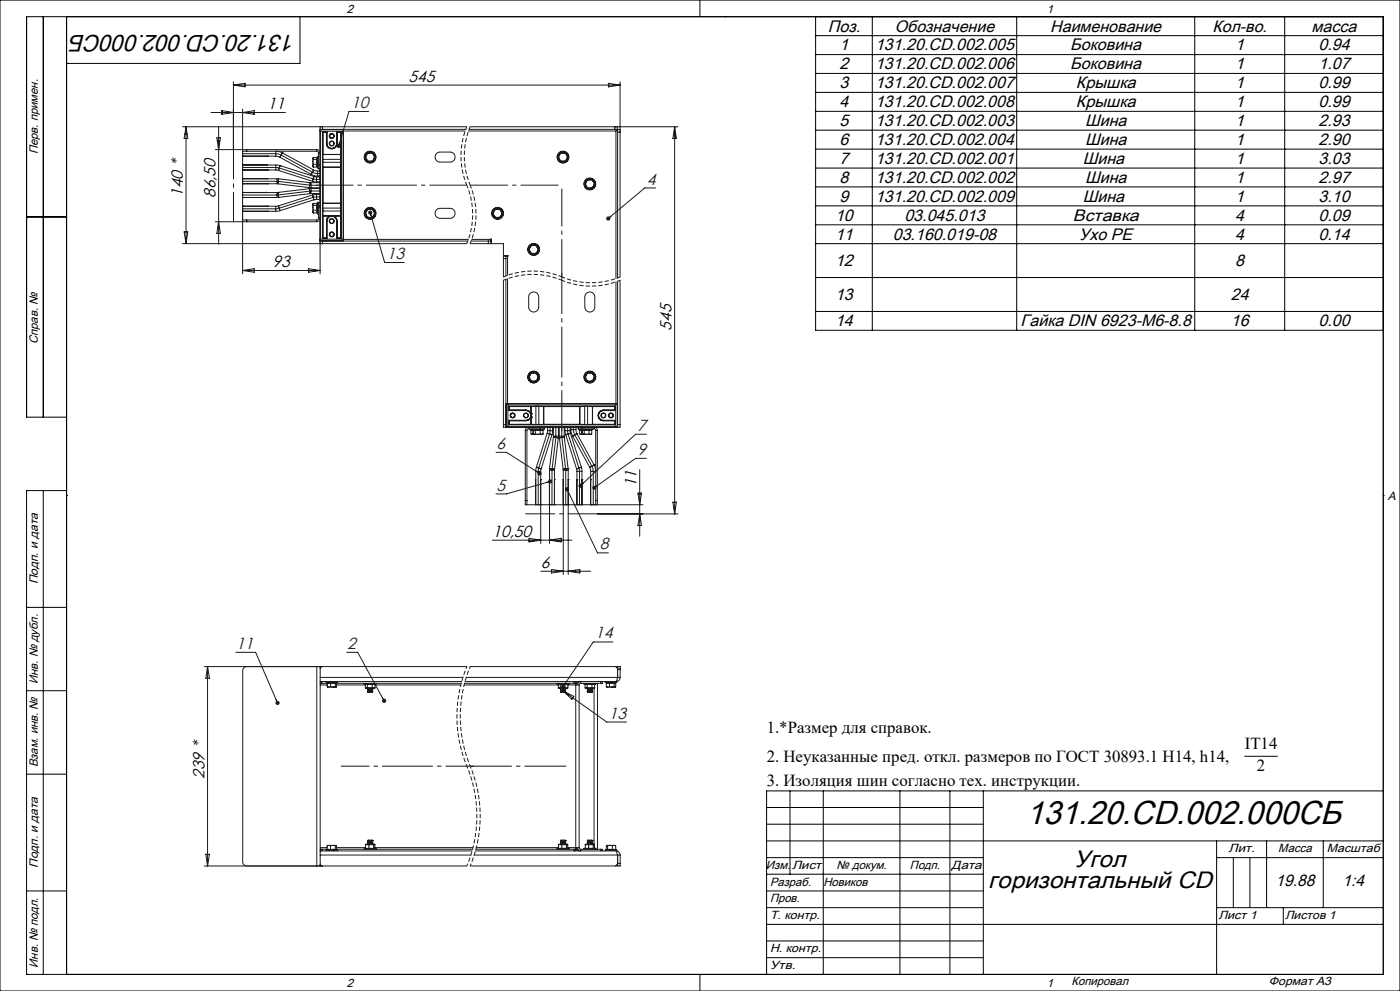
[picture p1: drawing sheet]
<svg xmlns="http://www.w3.org/2000/svg" width="420mm" height="297mm" viewBox="0 0 420 297" stroke-linecap="round" stroke-linejoin="round" font-family="sans-serif">
<path d="M140 38a22.8 22.8 0 0 0 0 17.5M141 38a22.8 22.8 0 0 0 0 17.5M140 73a22.8 22.8 0 0 0 0-17.5M141 73a22.8 22.8 0 0 0 0-17.5M168.5 84a22.8 22.8 0 0 0 17.5 0M168.5 84a22.7 22.7 0 0 0-17.5 0M168.5 83a22.8 22.8 0 0 0 17.5 0M168.5 83a22.7 22.7 0 0 0-17.5 0" fill="none" stroke="#191924" stroke-width=".3" stroke-dasharray="1.3 .6" stroke-dashoffset=".2" stroke-linecap="butt"/>
<path d="M140.1 199.8a38.8 38.8 0 0 0 0 29.8M141.1 199.8a38.8 38.8 0 0 0 0 29.8M140.1 259.5a38.8 38.8 0 0 0 0-29.9M141.1 259.5a38.8 38.8 0 0 0 0-29.9" fill="none" stroke="#191924" stroke-width=".3" stroke-dasharray="1.3 .6" stroke-dashoffset=".5" stroke-linecap="butt"/>
<g fill="none" stroke="#191924" stroke-width=".3">
<path d="M54.8 38h85.2M55.8 38.2h.1M55.8 38l.5 3.5h-1.1zM55.8 38v35M63.3 33.7h22.3M65.6 38.1v35.1M66.5 33.2l3.5 .5-3.5 .6zM66.6 33.2v1.1M68.6 33.5v.4M70 24.5v20.3M70 25.5l3.5-.5v1zM70 25.5h116"/>
<path d="M72.8 33.7l3.5-.5v1.1zM72.8 32.7v49.4M74.6 33.4v.6M76 34.2h.3M96 38v44.1M96 38.8h43.7M96 39.3h7M96.1 38.8l-.1 .1M96.1 38.8v33.4M96.1 38.8h6.9M96.7 39.6v31.8M96.7 39.6h1.4"/>
<path d="M96.8 38v.8M96.8 39.6v.1M96.8 39.5l-.1 .1M96.8 39.6h.1M96.8 39.5h1.2M96.8 39.6h1.2M96.8 39.5v.1M96.8 39.7v6.6M96.9 39.6l-.1 .1M96.9 39.6v6.7M98 39.5l.1 .1M98 39.6h.1"/>
<path d="M98 39.7h.1M98 39.5l-.1 3.5M98 39.6h-.1M98 39.6v3.4a1.5 1.5 0 0 0 1.5 1.5 1.5 1.5 0 0 0 1.5-1.5v-3.4M98 39.6v.1M98.1 39.6v3.4M101 39.6v3.4M101 39.6h1.3M101 39.6l.1 .1M101.1 39.5l-.1 .1M101.1 39.6h-.1M101.1 39.7v3.3a1.55 1.55 0 0 1-1.6 1.6 1.55 1.55 0 0 1-1.5-1.6"/>
<path d="M101.1 39.5h1.1M101.1 39.6h1.1M101.1 39.5v.1M101.1 39.6h.1M101.1 39.6v.1M101.1 39.6v3.4M102.2 39.6v.1M102.2 39.6v6.7M102.2 39.5l.1 .1M102.2 39.6h.1M102.2 39.5v.1M102.2 39.7v6.6"/>
<path d="M102.3 39.6v31.8M102.3 39.6l-.1 .1M103 38.8v33.4M103 38.9h.1M103 39.3h36.6M110.6 33.4h-5.9l-3.1 10.3M140.5 39.3h44.3M140.7 38.8h45.3M141 38h62.4M182.5 25l3.5 .5-3.5 .5zM182.6 25v1M184.5 38v.8"/>
<path d="M184.8 39.3l.5-.5v44.5M184.8 39.3v44.2M185.2 38v.8l-.4 .5M185.3 39.6h.7M186 24.5v58.5M202.4 38.2h.1M202.4 38l.5 3.5h-1zM202.4 38v116M55.5 40.2h.6M64.6 44.8h30.4M65.1 41.3h1l-.5 3.5zM65.2 42.2h.8"/>
<path d="M65.5 44.2h.2M72.8 50.2l10.9 .1M72.8 46.1h10.2l1.3 .4M72.8 54.3l10.7 .1M72.8 50.9h.1M72.8 46.8h.1M72.8 55.1h.1M72.8 59.2h.1M72.8 50.9h10M72.8 49.4l10 .1M72.8 46.8h10M72.8 55.1h10.3"/>
<path d="M72.8 53.5l10.3 .1M72.8 57.7h10.3M72.8 59.2h10.3M72.8 45.3h22.2M74 44.8v.5M80.3 50.9h.1M80.3 46.8h.1M80.3 55.1h.1M80.3 59.2h.1M80.3 49.4v.1M80.3 53.5v.1M80.3 57.7h.1"/>
<path d="M82.8 50.9l.7 .2M82.8 49.5l1.2 .1M82.8 46.8l1.2 .3M82.8 49.5v1.4M83.1 55.1h.3M83.1 53.6h.5M83.1 53.6v1.5M83.1 57.7v1.5M83.4 57.7h-.3M83.4 57.7h.1M83.4 57.7l.1 .7M83.4 55.1l9.4 1.1"/>
<path d="M83.4 57.7v.1M83.4 55h.1M83.5 58.4l-10.7 .1M83.5 58.4l.1 .8M83.5 54.4l-.1 .7M83.5 54.4l9.4 1.1M83.5 51.1l10.2 3.2M83.6 59.2h-.5M83.6 59.2h.1M83.6 53.6l-.1 .8M83.6 53.6l9.4 1.1M83.7 50.3l-.2 .8"/>
<path d="M83.7 50.3l10.2 3.3M84 49.7l-.3 .6M84 49.7h.1M84 47.1h.1M84 47.1l9.4 5.2M84 49.6h.1M84 49.6v.1M84 49.6l10.2 3.3M84.3 46.5l9.6 5.2 1 .3h1.1M84.3 46.5l-.3 .6M84.7 45.9l-.4 .6M84.7 45.8l-1.9-.5v1.5"/>
<path d="M84.7 45.8h.1M84.7 45.8l9.4 5.1M92.8 56.2l.5 .1M92.8 56.2h.1M92.8 56.5h.1M92.8 56.5l.1 .8M92.8 56.6l.1 .1M92.8 56.5l-9.4 1.2M92.9 56.1l-.1 .1M92.9 55.5h3.1M92.9 55.5l-.1 .7M92.9 57.3l.1 .7"/>
<path d="M92.9 57.3l-9.4 1.1M93 54.7h.3M93 54.7h.1M93 58h.1M93 54.7l-.1 .8M93 58l-9.4 1.2M93.3 58h-.3M93.3 56.5h-.5M93.3 54.7v1.6M93.3 56.5v1.5M93.3 54.7h2.7M93.3 56.3h2.7"/>
<path d="M93.3 58h2.7M93.3 56.5h2.7M93.4 52.3l1.9 .5M93.7 54.3l1.3 .2M93.7 58.5h.1M93.7 58.5l.2 .7M93.7 58.5l-10.2 3.2M93.8 54.3h-.1M93.9 53.6l2.1 .2M93.9 53.6l-.2 .7M93.9 59.2l.3 .7M93.9 59.2l-10.2 3.2"/>
<path d="M94 49.2v.9M94 47.8v1.4M94 47.8v-.5l-.1 2.7M94 49.2h1.1M94 50.1h1.1M94 47.8h1.1M94 47.2h1.1M94 50v.1M94.1 51l-.7 1.3M94.1 50.9l1.2 .4M94.1 51h.1M94.1 50.9v.1"/>
<path d="M94.2 52.9l.8 .1M94.2 59.9h.1M94.2 52.9l-.3 .7M94.2 59.9l-10.2 3.2M95 59.8l-.8 .1M95 58.2l-1.3 .3M95 53v1.5M95 58.2v1.6M95 54.5h1M95 53h1M95 58.2h1M95 59.8h1"/>
<path d="M95 44.8l.6 .2 .3 .4 .1 .4h-.5M95 45.3l.5 .5M95 44.8v.5M95.1 47.8v1.4M95.1 49.2l.1 .1M95.1 49.2v.9M95.1 47.2v.6M95.2 47.1l-.1 .1M95.2 50.1v.2M95.2 49.3l-.1 .8M95.2 47.8v1.5M95.2 47.8h-.1"/>
<path d="M95.2 47v.8M95.2 47h.3M95.2 47v3.3M95.3 51.3v1.5M95.3 51.3h.7M95.3 52.8h.7M95.5 50.3h-.3M95.5 45.8v4.8h.5M95.5 49.3h.5M96 57.3h-3.1M96 59l-2.1 .2M96.8 48.6h5.5l-.1 1.5"/>
<path d="M96.8 48.6v1.5M96.8 47.8v.8M96.8 46.3v1.5M96.8 46.3h.1M96.8 48.6l.1 1.5M96.8 50.1v10.8M96.8 50.1h5.4M96.8 46.3h5.4M96.9 46.3l-.1 1.5M96.9 50.1h-.1M96.9 46.3h5.3M96.9 50.1v10.9"/>
<path d="M97.9 43a1.61 1.61 0 0 0 1.6 1.6 1.61 1.61 0 0 0 1.6-1.6M97.9 43h.2M98.1 43a1.45 1.45 0 0 0 1.4 1.4 1.45 1.45 0 0 0 1.5-1.4M101 43h.1M101.9 42.7l-.2 .5M102.2 46.3v3.8M102.2 50.1h.1M102.2 50.1v10.9M102.2 46.3l.1 1.5h-5.5M102.2 46.3h.1M102.2 50.1v10.8M109.5 47.1l.8 1.3"/>
<path d="M109.5 47.1h.1M109.6 47.1l.4 .6M109.9 46.5l-.1 .8 .2 .4M109.9 46.5l-.3 .6M110 47.7l.4 .5 .7 .1M110 47.7l.3 .7M110.2 45.8l.1 .1M110.2 45.8l-.7 1.3M110.3 45.9l-.4 .6M110.3 48.4h.1M111.1 48.3h.7M111.1 48.3l-.8 .1"/>
<path d="M111.7 45.8l-1.4 .1M111.7 45.8l.4 .6M111.8 48.3v.1M111.8 45.8h-.1M111.8 45.8l.7 1.3M111.8 45.8h-1.6M111.8 48.4h-1.5M112.1 46.4a1.23 1.23 0 0 0-2.2 .1M112.1 46.4l.2 .7-.2 .6M112.1 46.4l.4 .7M112.1 47.7l-.4 .5-.6 .1M112.1 47.7l-.3 .6"/>
<path d="M112.5 47.1h.1M112.5 47.1l-.4 .6M112.5 47.1l-.7 1.3M130.8 46.2l1.1-.6h3.1a1.5 1.5 0 0 1 1.5 1.5 1.5 1.5 0 0 1-1.5 1.5h-3a1.52 1.52 0 0 1-1.2-2.4zM167.4 47.1h.1M167.4 47.1l.7 1.3M167.5 47.1l.3 .6M167.8 46.5a1.23 1.23 0 0 1 2.2 0M167.8 46.5l-.2 .6 .2 .6M167.8 47.7a1.23 1.23 0 0 0 2.2 0M167.8 46.5l-.3 .6M167.8 47.7l.4 .6"/>
<path d="M168.1 45.8l-.7 1.3M168.1 45.8h.1M168.1 45.8h1.6M168.1 48.4h1.6M168.2 48.3l-.1 .1M168.2 48.3h1.4M168.2 45.8h1.4M168.2 45.8l-.4 .7M169.6 48.3l.1 .1M169.6 45.8l.4 .6M169.7 45.8h-.1M169.7 45.8l.7 1.3"/>
<path d="M170 46.5l.1 .4-.1 .8M170 46.4v.1M170 46.5l.4 .6M170 47.7l-.4 .6M170.4 47.1h.1M170.4 47.1l-.4 .6M170.4 47.1l-.7 1.3M175.4 55.2l.9 1.3M175.5 55.2h-.1M175.5 55.2l.4 .6M175.8 54.6l-.1 .8 .2 .4M175.8 54.6h.1"/>
<path d="M175.8 54.6l-.3 .6M175.9 55.8l.5 .5 .6 .1M175.9 55.8l.4 .6M176.1 53.9l-.7 1.3M176.1 53.9h.1M176.1 53.9l-.3 .7M176.3 56.4v.1M176.9 53.9l.6 .1 .5 .4M176.9 53.9l-.7 .2-.4 .5M176.9 53.9h-.8M177 56.4h-.7M177.6 53.8l-.7 .1"/>
<path d="M177.6 53.8l.4 .6M177.6 53.8l.9 1.2M177.6 53.8h.1M177.6 53.8l-1.5 .1M177.8 56.3v.1M177.8 56.3l-.8 .1M177.8 56.4l-1.5 .1M178 54.4l.2 .5-.1 .8M178 54.4l.4 .6M178.1 55.7l-.4 .5-.7 .2M178.1 55.7l-.3 .6M178.4 55h.1"/>
<path d="M178.4 55l-.3 .7M178.5 55l-.7 1.4M196.7 56.3h-3.3l-10.9 9.2M202 40.2h.7M202.6 40.2v1.3M54.8 73h85.2M55.2 69.5h1.1l-.5 3.5zM64.6 66.5h30.4M65.3 68.2h.6M65.6 66.5l.5 3.5h-1zM72.8 63.3h.1M72.8 61.8h.1"/>
<path d="M72.8 63.3h10M72.8 61.8h10M72.8 65.9h22.2M74 65.9v.6M80.3 63.3h.1M80.3 61.8h.1M82.8 61.8v1.5M83.5 61.7l-.7 .1M83.5 61.7l.2 .7M83.7 62.4l-.8 .2h-10.1M83.7 62.4l.3 .7M84 63.1l-1.2 .2"/>
<path d="M93.9 61l.1 2.8M94 63v.8M94 61.6v1.4M94 61v.6M94 63h1.1M94 63.8h1.1M94 61.6h1.1M94 61h1.1M95 65.9v.6M95.1 61.6v1.4M95.1 63h.1M95.1 63v.8"/>
<path d="M95.1 61v.6M95.2 60.9l-.1 .1M95.2 60.9v.6M95.2 63.9v.2M95.2 63l-.1 .8M95.2 61.5v1.5M95.2 61.5l-.1 .1M95.2 60.7h.3M95.2 60.7v.2M95.2 60.7v3.4M95.5 64l-.3 .1M95.5 65.4l-.5 .5"/>
<path d="M95.5 65.4h.5v.3l-.3 .5-.7 .3M95.5 61.9h.5M96 72.1l.1 .1M96 72.2h44.3M96 60.7h-.5v4.7M96 71.7h7M96.1 72.2h6.9M96.7 71.4l.1 .1M96.7 71.4h1.4M96.8 71.4h.1M96.8 72.2v.8M96.8 63.2h5.5l-.1 1.5"/>
<path d="M96.8 63.2v1.5M96.8 62.4v.8M96.8 71.3l.1 .1M96.8 60.9v1.5M96.8 60.9l.1 .1M96.8 63.2l.1 1.5M96.8 71.5h1.2M96.8 64.7v6.6M96.8 71.4v.1M96.8 71.3v.1M96.8 60.9h5.4M96.9 61l-.1 1.4"/>
<path d="M96.9 64.7h-.1M96.9 61h5.3M96.9 71.4h-.1M96.9 64.7v6.7M98 65.9h.1M98 65.9v5.6M98 66.2h.1M98 66.2a1.5 1.5 0 0 1 1.6-1.4 1.5 1.5 0 0 1 1.4 1.4v5.2M98 65.9v5.5l-1.2-.1M98.1 71.4l-.1 .1M98.1 66.2a1.45 1.45 0 0 1 1.5-1.4 1.45 1.45 0 0 1 1.4 1.4M98.1 66.2v5.2"/>
<path d="M99 64.7h1M99 64.7l-.8 .6-.2 .6M99 64.7h-2.2M99 64.7v.1M99 64.8h1M99 64.8l-.8 .6-.2 .5M99 64.8h.1M99 64.7h.1M100 64.8h.1M100 64.7h2.2M100 64.8l.7 .4 .4 .9v5.2M100 64.7l.9 .7 .2 .8"/>
<path d="M100 64.7h.1M100 64.7v.1M101 71.4l.1 .1M101 66.2v5.2M101 71.4h1.3M101 66.2h.1M101 71.4h.1M101.1 71.3v.1M101.1 71.5h1.1M101.1 71.4v.1M101.1 71.3l-.1 .1M101.1 71.3h1.1"/>
<path d="M101.1 71.4h.1M101.1 66.2v5.2M102.2 61v3.7M102.2 64.7h.1M102.2 71.4h.1M102.2 64.7v6.7M102.2 71.3v.1M102.2 60.9l.1 1.5h-5.5M102.2 60.9v.1M102.2 64.7v6.6M102.2 71.4v.1M102.2 71.3l.1 .1"/>
<path d="M102.3 71.4h-.1M102.3 71.4l-.1 .1M103 72.2h.1M103 71.8h37.5M109.5 63.8h.1M109.5 63.8l.7 1.4M109.6 63.8l.3 .7M109.9 64.5l.4 .5 .7 .2M109.9 64.5l.3 .7M110 63.2l-.2 .5 .1 .8M110 63.2l-.4 .6M110.2 65.2l1.5 .1"/>
<path d="M110.2 65.2h.1M110.2 65.2h.8M110.3 62.6l-.8 1.2M110.3 62.6h.1M110.3 62.6h1.6M110.3 62.6l.8 .1M110.3 62.6l-.3 .6M111 65.2h.7M111.1 63.7l4.3 15h5.9M111.1 62.7l.7 .3 .3 .4M111.1 62.7l-.5 .1-.6 .4M111.1 62.7h.7"/>
<path d="M111.2 64.2l.2 .6M111.7 65.2h.1M111.7 65.2v.1M111.7 65.3h.1M111.8 62.7l.3 .7M111.8 62.7h.1M111.9 62.6l.6 1.4M111.9 62.6l-.1 .1M112.1 64.6l-.5 .4-.6 .2M112.1 64.6l-.4 .6M112.1 63.4l.2 .6-.2 .6M112.1 63.4l.4 .6"/>
<path d="M112.5 64h.1M112.5 64l-.4 .6M112.5 64l-.8 1.3M130.8 63l1.1-.6h3.1a1.5 1.5 0 0 1 1.5 1.5 1.5 1.5 0 0 1-1.5 1.5h-3a1.52 1.52 0 0 1-1.2-2.4zM141 73h6.3v-1.4l.1 1.4h3.6v3.6h1.4l-1.4 .2v6.2M141.3 72.2h6M141.5 71.8h5.8M146.5 72.2v.8M147.7 64h.1M147.7 64l.9 1.3M147.8 64l.4 .6M148.2 63.3l-.2 .8 .2 .5"/>
<path d="M148.2 63.3l-.4 .7M148.2 64.6l.4 .6M148.5 62.6l-.8 1.4M148.5 62.6v.1M148.5 62.7h.8M148.5 62.7l-.3 .6M148.6 65.2v.1M149.3 62.7l.6 .1 .5 .5M149.3 62.7l-.7 .2-.4 .4M150 62.6h.1M150 62.6l-.7 .1M150 62.6l.7 1.3"/>
<path d="M150 62.6l.8 1.3M150 62.6h-1.5M150 65.2h.1M150 65.2h-1.4M150.1 65.2l-1.5 .1M150.3 63.2l.1 .1M150.4 63.3l.1 .6-.1 .6M150.4 64.5a1.26 1.26 0 0 1-2.2 .1M150.4 64.5l-.4 .7M150.7 63.9h.1M150.7 63.9l-.3 .6M150.8 63.9l-.7 1.3"/>
<path d="M151 77.5h.8M151.8 76.8v5.9M152.3 76.8v5.7M158.6 74.8l.8 1.3M158.6 74.8h.1M158.6 74.8l.4 .6M159 74.2l-.1 .8 .1 .4M159 74.2l-.4 .6M159 75.4l.5 .5 .7 .1M159 75.4l.5 .7M159.3 73.5l-.7 1.3M159.3 73.5v.1"/>
<path d="M159.3 73.6l-.3 .6M159.4 76.1h.1M160.1 73.5l-.7 .2-.4 .5M160.1 73.5l.6 .2 .4 .4M160.1 73.5l-.8 .1M160.2 76l-.7 .1M160.8 73.5h.1M160.8 73.5l.3 .6M160.8 73.5h-.7M160.8 73.4l.8 1.3M160.8 73.4l-1.5 .1M160.8 73.4h.1"/>
<path d="M160.8 73.4v.1M160.9 76v.1M160.9 76h-.7M160.9 76.1h-1.5M161.1 74.1l.3 .6-.2 .6M161.1 74.1l.4 .6M161.2 75.3l-.4 .5-.6 .2M161.2 75.3h.1M161.5 74.7h.1M161.5 74.7l-.6 1.3M161.6 74.7l-.7 1.4M183.3 64.8l-.4 .3"/>
<path d="M72.8 81.1l3.5-.6v1.1zM72.8 81.1h23.2M74.6 80.8v.5M92.5 80.5l3.5 .6-3.5 .5zM92.6 80.5v1.1M94.6 80.9v.4M151 84v44h35v-44M151.8 83.7v44.3M152.3 83.5v37.5M159.1 87.9a1.51 1.51 0 0 1 1.6-.3 1.51 1.51 0 0 1 .9 1.4v3a1.5 1.5 0 0 1-1.5 1.5 1.5 1.5 0 0 1-1.5-1.5v-3.2zM175.9 87.9a1.48 1.48 0 0 1 1.6-.3 1.48 1.48 0 0 1 .9 1.4v3a1.5 1.5 0 0 1-1.5 1.5 1.5 1.5 0 0 1-1.5-1.5v-3zM184.8 84.5v36.5"/>
<path d="M185.3 84.3v43.7M158.6 113.1h.1M158.6 113.1l.8 1.3M158.6 113.1l.5 .6M159 112.5l-.1 .6 .2 .6M159 112.5l-.4 .6M159.1 113.7l.3 .3 .8 .3M159.1 113.7h.1M159.1 113.7l.4 .6M159.2 111.7l.1 .1M159.2 111.7l-.6 1.4M159.3 111.8l-.3 .7"/>
<path d="M159.5 114.3l-.1 .1M160 111.8l-.6 .2-.4 .5M160 111.8h.5l.6 .5M160 111.8h-.7M160.2 114.3h-.7M160.8 111.7l-.8 .1M160.8 111.7l.3 .6M160.8 111.7h-1.6M160.8 111.7h.1M160.8 111.7l.8 1.2M160.9 114.2v.1M160.9 114.2l-.7 .1"/>
<path d="M160.9 114.3l-1.5 .1M161.1 112.3l.3 .6-.2 .7M161.1 112.3l.4 .6M161.2 113.6l-.4 .4-.6 .3M161.2 113.6l-.3 .6M161.3 113.5l-.1 .1M161.5 112.9h.1M161.5 112.9l-.2 .6M161.6 112.9l-.7 1.4M161.6 112.9h.1M175.4 113.1l.9 1.3M175.4 113.1h.1"/>
<path d="M175.5 113.1l.4 .6M175.8 112.5l.1 1.2M175.8 112.5l-.3 .6M175.9 113.7l.3 .3 .8 .3M175.9 113.7l.4 .6M176.1 111.7l-.7 1.4M176.1 111.7v.1M176.1 111.8l-.3 .7M176.3 114.3v.1M176.9 111.8l-.7 .2-.4 .5M176.9 111.8l.8 .2 .3 .3M176.9 111.8h-.8"/>
<path d="M177 114.3h-.7M177.6 111.7l.4 .6M177.6 111.7l-.7 .1M177.6 111.7l.9 1.2M177.6 111.7h.1M177.6 111.7h-1.5M177.8 114.2v.1M177.8 114.2l-.8 .1M177.8 114.3l-1.5 .1M178 112.3l.2 .5-.1 .8M178 112.3l.4 .6M178.1 113.6l-.4 .4-.7 .3"/>
<path d="M178.1 113.5v.1M178.1 113.6l-.3 .6M178.4 112.9h.1M178.4 112.9l-.3 .6M178.5 112.9l-.7 1.4M178.5 112.9h.1M148.8 135.6h3.1l10 6.3M151 127.2h.8M151.9 121l33.3 .1zM152.4 121v7M152.5 127.2l.1 .1M152.5 122.9l.1 .1"/>
<path d="M152.5 121.8v1.1M152.5 126v1.2M152.5 121.8h32M152.5 126h.1M152.6 122.9v.1M152.6 127.2h.1M152.6 121.8h.1M152.6 126v.1M152.6 126h-.1M152.6 121.7l-.1 .1M152.6 123h5.2a1.5 1.5 0 0 1 1.5 1.5 1.5 1.5 0 0 1-1.5 1.5M152.6 126h.1"/>
<path d="M152.6 122.9h.1M152.6 121.7v1.3M152.6 126v1.3M152.6 123h5.2M152.6 126h5.2M152.6 127.3h31.8M152.6 121.7h31.8M152.6 121.8h6.7M152.6 126.1h5.2M152.7 126l-.1 .1M152.7 121.8h-.1M152.7 122.9l-.1 .1"/>
<path d="M152.7 127.2h-.1M152.7 121.8v1.1M152.7 126v1.2M157.6 129v22.3h35.3M157.6 129h.5M157.8 123a1.46 1.46 0 0 1 1.4 1.5 1.46 1.46 0 0 1-1.4 1.5M157.8 122.9l.9 .4 .5 .7M157.8 122.9l1 .4 .5 .7M157.8 122.9h-5.3M157.8 122.9v.1M157.8 126v.1M158.1 129v22.3"/>
<path d="M158.6 128.5v-.5l-.6 .2-.4 .8M158.6 128.5l-.5 .5M159 128.8h.8M159 128.8h4.2M159.1 128.5l-.1 .3M159.2 128.8l.1 .1M159.2 124v1M159.2 125l-.4 .7-.8 .3h-5.3M159.2 125h.1M159.2 124h.1M159.2 125l.1 2.2M159.2 125l.1 .1"/>
<path d="M159.3 128.9h.6M159.3 121.8h.1M159.3 125.1l-.5 .7-1 .3M159.3 124h.1M159.3 128.9l.2 1.3 3.4-.2M159.3 121.8v2.2M159.3 125h.1M159.3 125v.1M159.3 124v1.1M159.3 127.2h.1M159.3 127.2h3.8M159.3 127.2h-6.8"/>
<path d="M159.3 125.1v2.1M159.3 124h-.1M159.8 128.5l-.1 .3h.9M159.8 128.8l.1 .1M159.8 128.8l.2 .1M159.9 130l-.6 .1M159.9 128.9v1.1M159.9 128.9h.1M160 128.9h.6M160 128.9l.1 1.2-.2-.1M160.6 128.8h1.5M160.6 128.8v.1"/>
<path d="M160.6 128.9h1.5M160.6 130h1.5M160.6 130l-.4 .2M160.6 128.9v1.1M160.8 121.8v5.4h-1.5M160.8 121.8h-1.5M161.6 121.8v5.4h1.5M161.6 121.8h1.5M162.1 128.9h.8M162.1 130h.8M162.1 128.9v1.1M162.1 128.8h.9"/>
<path d="M162.1 128.8v.1M162.1 128v.5M162.9 128.9v1.1M163 128.8l-.1 .1M163.1 128.5l.1 .3M163.1 127.2h.1M163.1 127.2h10.9M163.1 121.8h10.9M163.1 121.8h.1M163.1 121.8v5.4M163.2 128.8h-.2M163.3 128v.5h-4.7"/>
<path d="M164.1 129.9l.8 .2M164.1 129.9l-3.2 10.1M164.3 129.1l-.2 .8M164.3 129.1h1.5M164.3 128v1.1M164.9 130.1l.7 .2M164.9 130.1l-3.3 10.2M165 128l-.1 2.1M165.6 130.3l-3.3 10.2M165.8 129.1l-.2 1.2M165.8 128v1.1M166 130.7v.3"/>
<path d="M166 131h.1M166 130.7h1.5M166 131l.8 .1M166 131l-1.1 9.4M166 128v2.7M166.1 131v.1M166.8 128v3.1M166.8 131.1l.7 .1M166.8 131.1l-1.2 9.4M167.5 131.2h.1M167.5 131.2l-1.1 9.4M167.5 130.7v.5"/>
<path d="M167.5 128v2.7M167.8 130.7v.5M167.8 128v2.7M167.8 130.7h1.5M167.8 131.2h.1M167.8 131.2l1.1 9.4M168.5 128l.1 3.1M168.6 131.1l-.8 .1M168.6 131.1l1.1 9.4M169.2 131v.1M169.3 130.7v.3M169.3 128v2.7"/>
<path d="M169.3 131l-.7 .1M169.3 131l1.1 9.4M169.5 129.1l.2 1.2M169.5 129.1h1.5M169.5 128v1.1M169.7 130.3l3.3 10.2M170.3 128v1.7l3.4 10.6M171 129.1l.1 .8M171 128v1.1M171.1 129.9h.1M171.1 129.9l-1.4 .4M171.1 129.9l3.3 10.1"/>
<path d="M171.3 128.8l.5 1.9M171.3 128.8h1.5M171.3 128v.8M171.8 130.7h.1M171.8 130.7l5.1 9.3M172 128l.1 1.6 .3 .7M172.4 130.3l5.2 9.4M172.4 130.3l-.6 .4M172.8 128.8l.3 1.2M172.8 128v.8M173.1 130h.1M173.1 130l-.7 .3"/>
<path d="M173.1 130l5.1 9.3M173.5 128v.5h4.7M173.6 128.8l.3 .1M173.6 128.8h4.2M173.7 128.5l-.1 .3M173.8 128.8l.1 .1M173.9 128.9h.6M173.9 128.9v1.1M173.9 127.2h.1M173.9 121.8h.1M173.9 121.8v5.4M174 127.2h3.7"/>
<path d="M174.4 128.8l.1 .1M174.4 128.8l-.5 .1M174.4 128.5l-.1 .2 .3 .2M174.4 128.8l.2 .1M174.5 130l-.5 .1 3.5-.1M174.5 130l.1 .1M174.5 128.9v1.1M174.5 128.9h.2M174.6 128.8l.1 .1M174.7 128.9h.6M174.7 128.9v1.1M174.7 130.1l.1 .1"/>
<path d="M174.7 128v.5M175.2 128.8h1.5M175.2 128.8l.1 .1M175.2 128.8l-.6 .1M175.3 128.9h1.4M175.3 130h1.4M175.3 130l-.6 .1M175.3 128.9v1.1M175.4 121.8v5.4h-1.5M175.4 121.8h-1.5M175.4 121.8h-1.4M176.3 121.8v5.4h1.5"/>
<path d="M176.3 121.8h1.5M176.3 121.8h1.4M176.7 128.9h.8M176.7 130h.8M176.7 128.9v1.1M176.7 128.8h.9M176.7 128.8v.1M177.5 128.9v1.1M177.6 139.7l.4 1.5v10.1M177.6 139.7l-.6 .3M177.6 128.8l-.1 .1M177.7 128.5l.1 .3"/>
<path d="M177.7 127.2h.1M177.7 127.2h6.8M177.7 121.8h6.7M177.8 121.8h-.1M177.8 128.8h-.2M177.8 121.8v5.4M178.2 139.4l-.6 .3M178.2 139.3l.5 1.9h-1.5M178.2 128.5l.5 .5M178.2 128.5v-.5l.6 .2 .4 .8M178.2 139.3h.1M178.7 129h.5"/>
<path d="M178.7 129v22.3M179.2 129v22.3M181 123a1.46 1.46 0 0 0-1.4 1.5 1.46 1.46 0 0 0 1.4 1.5M181 122.9a1.55 1.55 0 0 0-1.5 1.6 1.55 1.55 0 0 0 1.5 1.5h3.5M181 122.9a1.61 1.61 0 0 0-1.6 1.6 1.61 1.61 0 0 0 1.6 1.6M181 122.9h3.5M181 123h3.4M181 126h3.4M181 122.9v.1M181 126v.1M181 126.1h3.4M184.4 126v.1"/>
<path d="M184.4 127.2h.1M184.4 122.9v.1M184.4 126v1.2M184.4 126h.1M184.4 121.7l.1 .1M184.4 123h-3.4a1.5 1.5 0 0 0-1.5 1.5 1.5 1.5 0 0 0 1.5 1.5M184.4 122.9h.1M184.4 121.8v1.1M184.4 121.7v1.3M184.4 126v1.3M184.4 121.8h.1M184.4 127.2h-31.8"/>
<path d="M184.5 127.2l-.1 .1M184.5 122.9l-.1 .1M184.5 121.8v1.1M184.5 126v1.2M184.7 121v7M185.2 127.9l-33.3 .1M185.2 127.9l-.1 .1M185.2 121.1v6.8M185.3 127.2h.7M193.9 137.4h-3.2l-12.4 8.8M193.9 130.1h-3.2l-16.5 15.5M157.6 150h.5"/>
<path d="M160.7 143.8h.1M160.7 141.2v10.1M160.7 141.2h1.5M160.9 140l-.2 1.2M160.9 140h.1M160.9 140l.7 .3M161 141.3l.4 .3M161.6 140.3l-.1 11M161.6 140.3l.7 .2M162.2 143.8h.1M162.2 151.3h.1M162.2 141.2v21.7"/>
<path d="M162.3 140.5h.1M162.3 140.5l-.1 .7M164.6 144.4l-.6 .2M164.8 143.8h.1M164.9 140.4v.5M164.9 140.9v22M164.9 140.4l.7 .1M164.9 140.9h1.4M165.1 144.3l-13.2 3.7h-3.1M165.6 140.5v10.8M165.6 140.5l.7 .1M166.3 143.8h.1"/>
<path d="M166.3 151.3h.1M166.3 140.6h.1M166.3 140.9v10.4M166.4 140.6l-.1 .3M168.9 140.6l.1 .3M168.9 140.6h.1M168.9 143.8h.1M169 140.9v31.3M169 140.9h1.5M169.7 140.5v10.8M169.7 140.5l-.8 .1M170.1 146.6l9.1 19.1h3.3"/>
<path d="M170.3 147.1l.3 .5M170.4 140.4l.1 .5M170.4 140.4h.1M170.4 140.4l-.7 .1M170.5 143.8h.1M170.5 151.3h.1M170.5 140.9v31.3M173 140.5l.1 .7M173 140.5h.1M173.1 143.8h.1M173.1 151.3h.1M173.1 141.2h1.5"/>
<path d="M173.1 141.2v10.1M173.7 140.3l.1 .8v10.2M173.7 140.3l-.7 .2M174.4 140l.2 1.2M174.4 140l-.7 .3M174.6 143.8h.1M174.6 151.3h.1M174.6 141.2v10.1M174.9 144.8l-.3 .4M176.9 140l.3 1.2M176.9 140h.1M177.2 143.8h.1"/>
<path d="M177.2 151.3h.1M177.2 141.2v10.1M178.7 150h.5M179.2 145.6l-.4 .2M179.2 154h24.2M191.4 147.8h1l-.5 3.5zM191.5 148.2h.9M191.9 154l.5 3.5h-1zM191.9 140.8v19.9M201.9 150.5h1l-.5 3.5zM202.1 152.2h.6M147.7 161.9h23.9"/>
<path d="M158.7 161.3l3.5 .6-3.5 .5zM158.7 162.2h1.4M162.2 171.2h15M164.9 161.9l3.4-.6v1.1zM165.5 170.7l3.5 .5-3.5 .5zM166.9 162.2h1.4M170.5 171.2l3.5-.5v1zM170.6 171.2h.1M172.6 170.9v.6M61.3 199.8h78.8M62.3 199.8l.5 3.5h-1.1zM62.3 199.8v59.7"/>
<path d="M70.8 195.5h5.9l6.6 15.2M74 199.8l-.8 .3-.4 .8v57.5l.4 .7 .8 .4M95 199.8v59.7M96.1 199.8h.1M96.1 199.8v.5M96.8 199.8l-.5 .2-.2 .4v58.5l.2 .5 .5 .1M104 195.5h3.3l7.9 14.5M141 199.8h43.6l.6 .6v2.6l-.4 1.3a1.2 1.2 0 0 0 1.3-1.3M183.9 192.4h-5.9l-9.1 13.4M184.7 199.8l.5 .5M184.7 199.8h.1M184.8 199.8l.4 .4"/>
<path d="M96.1 203h42.8M96.1 204.3h42.4M96.1 204.8h2.1M96.1 205.3h2.1M96.1 200.3h.1M96.6 204.3v.5M97.9 204.5h3.3M97.9 204.5l.2 .1M97.9 204.3v.2M98.2 205.8h1M98.2 204.7h1M98.2 204.7v1.1"/>
<path d="M99.2 204.6h1.4M99.2 204.6l-1 .1M99.2 204.7h1.4M99.2 204.6v.1M99.2 205.8h1.4M99.2 204.7v1.1M100.6 205.8l.2 .1M100.6 204.7h.3M100.6 204.7v1.1M100.6 204.6v.1M100.9 204.7l-.1 1.2-2.6-.1M100.9 204.8h37.5"/>
<path d="M100.9 205.3h8.7M101 204.6l-.1 .1M101.2 204.3v.2M101.2 204.5l-.6 .1M109.3 205h3.5M109.3 204.8v.2M109.6 206.2h2.9M109.6 205v1.2M110.2 205l.1 1.3M110.3 207.4h1.5M110.3 206.4h1.5M110.3 206.6h1.5"/>
<path d="M110.3 206.7h1.5M110.3 206.9h1.5M110.3 207.1h1.5M110.3 206.4h.1M110.3 206.6v.1M110.3 206.9h.1M110.3 207.1v.1M110.3 207.4h.1M110.3 206.4l.2 .1M110.3 207.2l.2 .1M110.3 206.7l.2 .1M110.3 206.9l.2 .1"/>
<path d="M110.5 206.5h1.2M110.5 206.8h1.2M110.5 207h1.2M110.5 207.3h1.2M110.5 206.5l-.2 .1M110.5 206.3l-.2 .1M110.5 207.3l-.2 .1M110.5 207l-.2 .1M110.5 206.8l-.2 .1M111.7 206.5l.1 .1M111.7 206.3l.1 .1M111.7 207.3l.1 .1"/>
<path d="M111.7 207l.1 .1M111.7 206.8l.1 .1M111.7 205l-.1 1.3M111.8 206.4h.1M111.8 206.6v.1M111.8 206.9h.1M111.8 207.1v.1M111.8 207.4h.1M111.8 206.4l-.1 .1M111.8 207.2l-.1 .1M111.8 206.7l-.1 .1M111.8 206.9l-.1 .1"/>
<path d="M112.5 205.3h25.7M112.5 205v1.2M112.8 204.8v.2M114.7 209.1l.3 .5M139.2 205.3h28.3M139.3 204.8l33.4-.1 .4 .6M139.5 204.3h45.4l.1 .2M139.9 203h46.2M167.1 205h3.6M167.1 204.8v.2M167.5 206.2h2.9M167.5 205v1.2"/>
<path d="M168.1 205v1.3M168.2 206.7l.1 .1M168.2 207.4l1.6 .1M168.2 206.4l.1 .1M168.2 206.4h.1M168.2 206.6v.1M168.2 206.9h.1M168.2 207.1v.1M168.2 207.4h.1M168.2 206.9l.1 .1M168.2 207.2l.1 .1M168.2 206.4h1.5"/>
<path d="M168.2 206.6h1.5M168.2 206.7h1.5M168.2 206.9h1.5M168.2 207.1h1.5M168.2 207.4h1.5M168.3 206.3l-.1 .1M168.3 206.5l-.1 .1M168.3 206.8l-.1 .1M168.3 207.3l-.1 .1M168.3 207l-.1 .1M168.3 206.5h1.2M168.3 206.8h1.2"/>
<path d="M168.3 207h1.2M168.3 207.3h1.2M169 207.1l13 9.3h6M169 207.1l3.2 1.6-.7 .9zM169.5 205v1.3M169.5 204.9l-.3 .4M169.5 206.3l.2 .1M169.5 206.5l.2 .1M169.5 206.8l.2 .1M169.5 207.3l.2 .1M169.5 207l.2 .1M169.7 206.7l-.2 .1"/>
<path d="M169.7 206.4l-.2 .1M169.7 206.4h.1M169.7 206.6v.1M169.7 206.9h.1M169.7 207.1v.1M169.7 207.4h.1M169.7 206.9l-.2 .1M169.7 207.2l-.2 .1M169.7 207.4l-.2 .1M170.4 205.3h3.3M170.4 205v1.2M170.7 204.8v.2"/>
<path d="M171.4 209.5h.2M172.2 204.3v.5M172.7 205.1l.1 .2M172.7 204.3v50.7M172.7 204.6h.8M173.5 204.3v.3M173.7 205.3v48.7M174.2 204.8l-.5 .5M174.2 204.8v-.5l-.4 .1-.4 .3-.2 .6M175.2 205h3.6M175.2 204.8v.2M175.5 206.2h2.9"/>
<path d="M175.5 205v1.2M176.1 205l.1 1.3M176.2 207.4h1.5M176.2 206.4h.1M176.2 206.6v.1M176.2 206.9h.1M176.2 207.1v.1M176.2 207.4h.1M176.2 206.4l.2 .1M176.2 206.7l.2 .1M176.2 206.9l.2 .1M176.2 207.2l.2 .1"/>
<path d="M176.2 206.4h1.5M176.2 206.6h1.5M176.2 206.7h1.5M176.2 206.9h1.5M176.2 207.1h1.5M176.4 206.3l-.2 .1M176.4 206.5l-.2 .1M176.4 206.8l-.2 .1M176.4 207l-.2 .1M176.4 207.3l-.2 .1M176.4 206.5h1.2M176.4 206.8h1.2"/>
<path d="M176.4 207h1.2M176.4 207.3h1.2M177.6 206.3l.1 .1M177.6 206.5l.1 .1M177.6 206.8l.1 .1M177.6 207l.1 .1M177.6 207.3l.1 .1M177.6 205v1.3M177.7 206.4h.1M177.7 206.6v.1M177.7 206.9h.1M177.7 207.1v.1"/>
<path d="M177.7 207.4h.1M177.7 206.4l-.1 .1M177.7 206.7l-.1 .1M177.7 206.9l-.1 .1M177.7 207.2l-.1 .1M178.2 206.3v46.7M178.4 205v1.2M178.8 204.8v.2M179.2 204.8v49.7M180.2 204.3v.5M180.7 204.3v.5h-6.5M181.6 204.5l.3 .1"/>
<path d="M181.6 204.5h3.4M181.7 204.3l-.1 .2M181.9 205.8h.9M181.9 204.7h.9M181.9 205.8l2.7 .1M181.9 204.7v1.1M182.8 204.6h1.5M182.8 204.6l-.9 .1M182.8 204.6v.1M182.8 204.7h1.5M182.8 205.8h1.5M182.8 204.7v1.1"/>
<path d="M184.3 204.7h.4M184.3 204.7v1.1M184.3 204.6v.1M184.7 204.7v1.1h-.4M184.7 204.6v.1M185 204.5l-.7 .1M185.2 200.3h.1M185.3 200.5h.8M186.1 203v-3.2h-.8l-.1 3.6M61.3 259.5h78.8M61.7 256h1.1l-.5 3.5zM96.1 259.5h.1"/>
<path d="M96.1 259v.5M96.1 256.3h45.2M96.1 255h45.5M96.1 254.5h2M96.1 254h2M96.1 259h.1M96.6 254.5v.5M97.9 254.7v.3M97.9 254.7h3.3M98.1 254.6l1.1 .1M98.1 254.6h1.1M98.1 253.5h1.1"/>
<path d="M98.1 254.7h-.2M98.1 253.5v1.1M99.2 254.7h1.4M99.2 254.6v.1M99.2 254.6h1.4M99.2 253.5h1.4M99.2 253.5v1.1M100.6 254.6v.1M100.6 254.6h.3M100.6 253.5h.3v1.1M100.6 253.5v1.1M100.9 253.4l-2.8 .1"/>
<path d="M100.9 254.6l-.3 .1M100.9 254.5h40.8M100.9 254h8.7M100.9 254.6l.3 .1M101.2 254.7v.3M109.3 254.3h3.5M109.3 254.3v.2M109.6 253.1h2.9M109.6 253.1v1.1M110.3 251.9h.1M110.3 252.4h1.5M110.3 252.9h1.5"/>
<path d="M110.3 252.1h1.5M110.3 251.9h1.5M110.3 252.6h1.5M110.3 252.7h1.5M110.3 252.4l.2 .1M110.3 252.1v.1M110.3 252.4h.1M110.3 252.6v.1M110.3 252.9l.2 .1M110.3 252.2l.2 .1M110.3 251.9l.2 .1M110.3 252.7l.2 .1"/>
<path d="M110.5 252.5h1.2M110.5 252.8h1.2M110.5 252.3h1.2M110.5 252h1.2M110.5 252l-.2 .1M110.5 252.3l-.2 .1M110.5 252.8l-.2 .1M110.5 252.5l-.2 .1M110.7 253v1.2M111.7 252l.1 .1M111.7 252.3l.1 .1M111.7 252.8l.1 .1"/>
<path d="M111.7 252.5l.1 .1M111.8 251.9h.1M111.8 252.1v.1M111.8 252.4h.1M111.8 252.6v.1M111.8 252.9l-.1 .1M111.8 252.4l-.1 .1M111.8 252.2l-.1 .1M111.8 251.9l-.1 .1M111.8 252.7l-.1 .1M112 253l.1 1.2M112.5 254h29.4"/>
<path d="M112.5 253.1v1.1M112.8 254.3v.2M142.2 256.3h43.9M142.9 254h24.6M167.1 254.3h3.6M167.1 254.3v.2M167.5 253.1v1.1M167.5 253.1h2.8M168.2 251.9h.1M168.2 252.1v.1M168.2 252.4h.1M168.2 252.6v.1"/>
<path d="M168.2 252.9l.1 .1M168.2 252.4l.1 .1M168.2 251.9l.1 .1M168.2 252.2l.1 .1M168.2 252.7l.1 .1M168.2 251.9h1.5M168.2 252.4h1.5M168.2 252.9h1.5M168.2 252.1h1.5M168.2 252.6h1.5M168.2 252.7h1.5M168.3 252.5l-.1 .1"/>
<path d="M168.3 252.3l-.1 .1M168.3 252.8l-.1 .1M168.3 252l-.1 .1M168.3 252.5h1.2M168.3 252.8h1.2M168.3 252.3h1.2M168.3 252h1.2M168.6 253v1.2M169.5 252.5l.2 .1M169.5 252.3l.2 .1M169.5 252.8l.2 .1M169.5 252l.2 .1"/>
<path d="M169.7 251.9h.1M169.7 252.1v.1M169.7 252.4h.1M169.7 252.6v.1M169.7 252.9l-.2 .1M169.7 252.4l-.2 .1M169.7 251.9l-.2 .1M169.7 252.2l-.2 .1M169.7 252.7l-.2 .1M169.9 253v1.2M170.3 254h3.4M170.3 253.1v1.1"/>
<path d="M170.7 254.3v.2M172.2 254.5v.5M172.7 254.6h.8M172.8 254l-.1 .2M173.1 254l-.4 .6-30-.1M173.2 254l.5 .9 .5 .1v-.5M173.5 254.7v.3M173.7 254l.5 .5M174.2 254.5h6.5v.5M175.2 254.3h3.6M175.2 254.3v.2M175.6 253.1v1.1"/>
<path d="M175.6 253.1h2.8M176.2 251.9h.1M176.2 252.1v.1M176.2 252.4h.1M176.2 252.6v.1M176.2 252.9l.2 .1M176.2 252.4l.2 .1M176.2 252.2l.2 .1M176.2 251.9l.2 .1M176.2 252.7l.2 .1M176.2 251.9h1.5M176.2 252.4h1.5"/>
<path d="M176.2 252.9h1.5M176.2 252.1h1.5M176.2 252.6h1.5M176.2 252.7h1.5M176.4 252.8l-.2 .1M176.4 252l-.2 .1M176.4 252.5l-.2 .1M176.4 252.3l-.2 .1M176.4 252.5h1.2M176.4 252.8h1.2M176.4 252.3h1.2M176.4 252h1.2"/>
<path d="M176.6 253v1.2M177.6 252.8l.1 .1M177.6 252l.1 .1M177.6 252.5l.1 .1M177.6 252.3l.1 .1M177.7 251.9h.1M177.7 252.1v.1M177.7 252.4h.1M177.7 252.6v.1M177.7 252.9l-.1 .1M177.7 252.4l-.1 .1M177.7 252.2l-.1 .1"/>
<path d="M177.7 251.9l-.1 .1M177.7 252.7l-.1 .1M177.9 253l.1 1.2M178.4 253.1v1.1M178.8 254.3v.2M180.2 254.5v.5M181.6 254.7l.1 .3M181.6 254.7h3.4M181.9 254.6v.1M181.9 254.6h.4M182.1 253.4l2.6 .1M182.1 253.4h-.1"/>
<path d="M182.1 253.4l.2 .1M182.1 253.4l-.2 .1v1.1M182.2 254.7h-.6M182.2 254.7h1.5M182.3 254.6l-.1 .1M182.3 254.6h1.4M182.3 253.5h1.4M182.3 253.5v1.1M183.7 254.6v.1M183.7 253.5h1M183.7 254.6h1M183.7 253.5v1.1"/>
<path d="M184.7 254.6l-1 .1M184.7 253.5v1.1M184.7 259.5h.1M184.7 254.7h.3M185 254.7v.3h-42.4M185.2 255.9l.1 3.6h.8v-3.2M185.2 259.1l-.4 .4M185.2 259h.1M185.2 259l-.5 .5M185.2 258.9v.1M185.3 258.8h.8M186.1 256.3a1.25 1.25 0 0 0-1.3-1.3l.4 1.3v2.6l-.2 .5-.5 .1h-43.5"/>
<circle cx="99.5" cy="40.8" r=".74"/>
<circle cx="99.5" cy="40.8" r=".63"/>
<circle cx="99.5" cy="43" r=".76"/>
<circle cx="99.5" cy="43" r=".62"/>
<circle cx="99.5" cy="40.7" r=".61"/>
<circle cx="111" cy="47.1" r="1.69"/>
<circle cx="111" cy="47.1" r="1.77"/>
<circle cx="168.9" cy="47.1" r="1.68"/>
<circle cx="168.9" cy="47.1" r="1.77"/>
<circle cx="177" cy="55.1" r="1.78"/>
<circle cx="177" cy="55.1" r="1.69"/>
<circle cx="99.5" cy="66.3" r=".74"/>
<circle cx="99.5" cy="70.2" r=".74"/>
<circle cx="99.5" cy="66.3" r=".63"/>
<circle cx="99.5" cy="70.2" r=".63"/>
<circle cx="99.5" cy="70.2" r=".61"/>
<circle cx="111" cy="63.9" r="1.77"/>
<circle cx="111" cy="63.9" r="1.69"/>
<circle cx="149.3" cy="63.9" r="1.68"/>
<circle cx="149.3" cy="63.9" r="1.78"/>
<circle cx="160.1" cy="74.8" r="1.78"/>
<circle cx="160.1" cy="74.8" r="1.69"/>
<circle cx="160.1" cy="113" r="1.77"/>
<circle cx="160.1" cy="113" r="1.68"/>
<circle cx="177" cy="113" r="1.69"/>
<circle cx="177" cy="113" r="1.77"/>
<circle cx="153.8" cy="124.5" r=".75"/>
<circle cx="153.8" cy="124.5" r=".6"/>
<circle cx="153.8" cy="124.5" r=".63"/>
<circle cx="157.8" cy="124.5" r=".62"/>
<circle cx="157.8" cy="124.5" r=".75"/>
<circle cx="181" cy="124.5" r=".62"/>
<circle cx="181" cy="124.5" r=".75"/>
<circle cx="183.3" cy="124.5" r=".74"/>
<circle cx="183.3" cy="124.5" r=".63"/>
<circle cx="183.3" cy="124.5" r=".61"/>
</g>
<g fill="none" stroke="#191924" stroke-width=".7" stroke-linecap="butt">
<circle cx="101.6" cy="43.7" r=".26"/>
<circle cx="111.1" cy="63.7" r=".28"/>
<circle cx="182.5" cy="65.5" r=".27"/>
<circle cx="161.9" cy="141.9" r=".27"/>
<circle cx="165.1" cy="144.3" r=".27"/>
<circle cx="170.1" cy="146.6" r=".27"/>
<circle cx="174.2" cy="145.6" r=".27"/>
<circle cx="178.3" cy="146.2" r=".27"/>
<circle cx="83.3" cy="210.7" r=".27"/>
<circle cx="115.2" cy="210" r=".27"/>
<circle cx="168.9" cy="205.7" r=".27"/>
</g>
<path d="M70 44.8v21.6M157.6 154h21.6" fill="none" stroke="#191924" stroke-width=".3" stroke-dasharray="15.2 1.3 1.3 1.3" stroke-dashoffset="6.3" stroke-linecap="butt"/>
<path d="M141 55.5h26.5M168.5 56.5v26.5" fill="none" stroke="#191924" stroke-width=".3" stroke-dasharray="15.2 1.3 1.3 1.3" stroke-dashoffset="3.9" stroke-linecap="butt"/>
<path d="M94.8 55.5h45.2" fill="none" stroke="#191924" stroke-width=".3" stroke-dasharray="15.2 1.3 1.3 1.3" stroke-dashoffset="4" stroke-linecap="butt"/>
<path d="M168.5 81.8v47.4" fill="none" stroke="#191924" stroke-width=".3" stroke-dasharray="15.2 1.3 1.3 1.3" stroke-dashoffset="3" stroke-linecap="butt"/>
<path d="M142.2 229.6h-39.9" fill="none" stroke="#191924" stroke-width=".3" stroke-dasharray="15.2 1.3 1.3 1.3" stroke-dashoffset="6.7" stroke-linecap="butt"/>
<path d="M169.9 229.6h-28.8" fill="none" stroke="#191924" stroke-width=".3" stroke-dasharray="15.2 1.3 1.3 1.3" stroke-dashoffset="2.8" stroke-linecap="butt"/>
<g fill="none" stroke="#000" stroke-width=".3">
<path d="M0 0h420v297h-420zM13 5v120M20 5v287M90 5v14h-70M210 0v5M217.5 5h.1M244.7 5v94h170.3M244.7 10.7h170.3M244.7 16.4h170.3M261.7 5v94M305 5v94M358.4 5v94"/>
<path d="M385.4 5v94M244.7 22h170.3M244.7 27.7h170.3M244.7 33.4h170.3M244.7 39h170.3M244.7 44.7h170.3M244.7 50.4h170.3M244.7 56h170.3M8 65h12M244.7 61.7h170.3M244.7 67.4h170.3M244.7 73h170.3"/>
<path d="M244.7 83.2h170.3M244.7 93.3h170.3M20 125h-12v-120h407v287h-407v-145h12M13 147v145M20 148.5h.1M415 148.5h.1M8 182h12M8 207h12M8 232h12M237 237v25M247 237v55M270 237v55"/>
<path d="M285 237v55M295 237v55M373.4 226.7h9.8M415 237h-185v55M230 242h65M230 247h65M230 252h185M230 257h65M365 252v40M365 257h50M370 257v15M375 257v15"/>
<path d="M380 252v20M397 252v20M8 267h12M230 267h65M230 272h65M230 277h185M230 262h65M365 272h50M385 272v5M210 292v5M217.5 292h.1M230 282h65"/>
<path d="M230 287h65"/>
</g>
<text font-size="10" x="307.8" y="246.8">131.20.CD.002.000СБ</text>
<g font-size="7.1">
<text x="88.7" y="10.3" transform="rotate(-180 88.7 10.3)">131.20.CD.002.000СБ</text>
<text x="322.3" y="259.7">Угол</text>
<text x="296.4" y="266.2">горизонтальный CD</text>
</g>
<g font-size="5">
<text x="248.3" y="9.5">Поз.</text>
<text x="268.4" y="9.5">Обозначение</text>
<text x="315.1" y="9.5">Наименование</text>
<text x="363.8" y="9.5">Кол-во.</text>
<text x="393.5" y="9.5">масса</text>
<text x="251.9" y="15.1">1</text>
<text x="262.5" y="15.1">131.20.CD.002.005</text>
<text x="321.1" y="15.1">Боковина</text>
<text x="370.6" y="15.1">1</text>
<text x="395.5" y="15.1">0.94</text>
<text x="251.9" y="20.8">2</text>
<text x="262.5" y="20.8">131.20.CD.002.006</text>
<text x="321.1" y="20.8">Боковина</text>
<text x="370.6" y="20.8">1</text>
<text x="395.5" y="20.8">1.07</text>
<text x="251.9" y="26.5">3</text>
<text x="262.5" y="26.5">131.20.CD.002.007</text>
<text x="322.7" y="26.5">Крышка</text>
<text x="370.6" y="26.5">1</text>
<text x="395.5" y="26.5">0.99</text>
<text x="251.9" y="32.1">4</text>
<text x="262.5" y="32.1">131.20.CD.002.008</text>
<text x="322.7" y="32.1">Крышка</text>
<text x="370.6" y="32.1">1</text>
<text x="395.5" y="32.1">0.99</text>
<text x="251.9" y="37.8">5</text>
<text x="262.5" y="37.8">131.20.CD.002.003</text>
<text x="325.5" y="37.8">Шина</text>
<text x="370.6" y="37.8">1</text>
<text x="395.5" y="37.8">2.93</text>
<text x="251.9" y="43.5">6</text>
<text x="262.5" y="43.5">131.20.CD.002.004</text>
<text x="325.5" y="43.5">Шина</text>
<text x="370.6" y="43.5">1</text>
<text x="395.5" y="43.5">2.90</text>
<text x="251.9" y="49.1">7</text>
<text x="262.5" y="49.1">131.20.CD.002.001</text>
<text x="324.8" y="49.1">Шина</text>
<text x="370.6" y="49.1">1</text>
<text x="395.5" y="49.1">3.03</text>
<text x="251.9" y="54.8">8</text>
<text x="262.5" y="54.8">131.20.CD.002.002</text>
<text x="325.5" y="54.8">Шина</text>
<text x="370.6" y="54.8">1</text>
<text x="395.5" y="54.8">2.97</text>
<text x="251.9" y="60.5">9</text>
<text x="262.5" y="60.5">131.20.CD.002.009</text>
<text x="324.8" y="60.5">Шина</text>
<text x="370.6" y="60.5">1</text>
<text x="395.5" y="60.5">3.10</text>
<text x="250.5" y="66.1">10</text>
<text x="250.5" y="71.8">11</text>
<text x="267.9" y="71.8">03.160.019-08</text>
<text x="271.3" y="66.1">03.045.013</text>
<text x="321.9" y="66.1">Вставка</text>
<text x="323.8" y="71.8">Ухо PE</text>
<text x="370.6" y="66.1">4</text>
<text x="370.6" y="71.8">4</text>
<text x="395.5" y="66.1">0.09</text>
<text x="395.5" y="71.8">0.14</text>
<text x="250.5" y="79.7">12</text>
<text x="370.6" y="79.7">8</text>
<text x="250.5" y="89.9">13</text>
<text x="369.3" y="89.9">24</text>
<text x="250.5" y="97.8">14</text>
<text x="306.2" y="97.8">Гайка DIN 6923-M6-8.8</text>
<text x="369.3" y="97.8">16</text>
<text x="395.5" y="97.8">0.00</text>
<text x="230" y="219.7">1.*Размер для справок.</text>
<text x="373.4" y="224.3">IT14</text>
<text x="230" y="228.3">2. Неуказанные пред. откл. размеров по ГОСТ 30893.1 Н14, h14,</text>
<text x="377.1" y="231.1">2</text>
<text x="230" y="235.7">3. Изоляция шин согласно тех. инструкции.</text>
<text x="382.7" y="265.7">19.88</text>
<text x="402.8" y="265.7">1:4</text>
</g>
<g font-size="4.8">
<text x="122.6" y="24.5">545</text>
<text x="80.3" y="32.7">11</text>
<text x="54.8" y="59" transform="rotate(-90 54.8 59)">140 *</text>
<text x="64.6" y="59.4" transform="rotate(-90 64.6 59.4)">86,50</text>
<text x="81.8" y="80.1">93</text>
<text x="201.4" y="99.1" transform="rotate(-90 201.4 99.1)">545</text>
<text x="190.9" y="146.1" transform="rotate(-90 190.9 146.1)">11</text>
<text x="147.7" y="160.9">10,50</text>
<text x="162.3" y="170.2">6</text>
<text x="61.3" y="233.5" transform="rotate(-90 61.3 233.5)">239 *</text>
</g>
<g font-size="4.8" fill="#191924">
<text x="105.4" y="32.4">10</text>
<text x="194.1" y="55.3">4</text>
<text x="116.1" y="77.6">13</text>
<text x="191.3" y="129.1">7</text>
<text x="148.9" y="134.5">6</text>
<text x="191.3" y="136.3">9</text>
<text x="148.9" y="147">5</text>
<text x="179.9" y="164.6">8</text>
<text x="178.6" y="191.3">14</text>
<text x="70.9" y="194.5">11</text>
<text x="104.2" y="194.5">2</text>
<text x="182.7" y="215.5">13</text>
</g>
<g font-size="3.6">
<text x="104" y="3.9">2</text>
<text x="314" y="3.9">1</text>
<text x="11.4" y="46.3" transform="rotate(-90 11.4 46.3)">Перв. примен.</text>
<text x="11.3" y="103.2" transform="rotate(-90 11.3 103.2)">Справ. №</text>
<text x="416.4" y="149.9">A</text>
<text x="11.4" y="175.1" transform="rotate(-90 11.4 175.1)">Подп. и дата</text>
<text x="11.3" y="205" transform="rotate(-90 11.3 205)">Инв. № дубл.</text>
<text x="11.4" y="230" transform="rotate(-90 11.4 230)">Взам. инв. №</text>
<text x="368.5" y="255.4">Лит.</text>
<text x="383.5" y="255.4">Масса</text>
<text x="398.1" y="255.4">Масштаб</text>
<text x="11.4" y="260.1" transform="rotate(-90 11.4 260.1)">Подп. и дата</text>
<text x="229.8" y="260.4">Изм.</text>
<text x="237.6" y="260.4">Лист</text>
<text x="251" y="260.4">№ докум.</text>
<text x="273" y="260.4">Подп.</text>
<text x="285.5" y="260.4">Дата</text>
<text x="231" y="265.4">Разраб.</text>
<text x="247" y="265.5">Новиков</text>
<text x="231" y="275.4">Т. контр.</text>
<text x="231" y="270.4">Пров.</text>
<text x="365.5" y="275.4">Лист 1</text>
<text x="385.5" y="275.4">Листов 1</text>
<text x="231" y="285.4">Н. контр.</text>
<text x="11.3" y="290" transform="rotate(-90 11.3 290)">Инв. № подл.</text>
<text x="231" y="290.4">Утв.</text>
<text x="104" y="295.9">2</text>
<text x="314" y="295.9">1</text>
<text x="321.5" y="295.3">Копировал</text>
<text x="380.7" y="295.3">Формат А3</text>
</g>
</svg>
